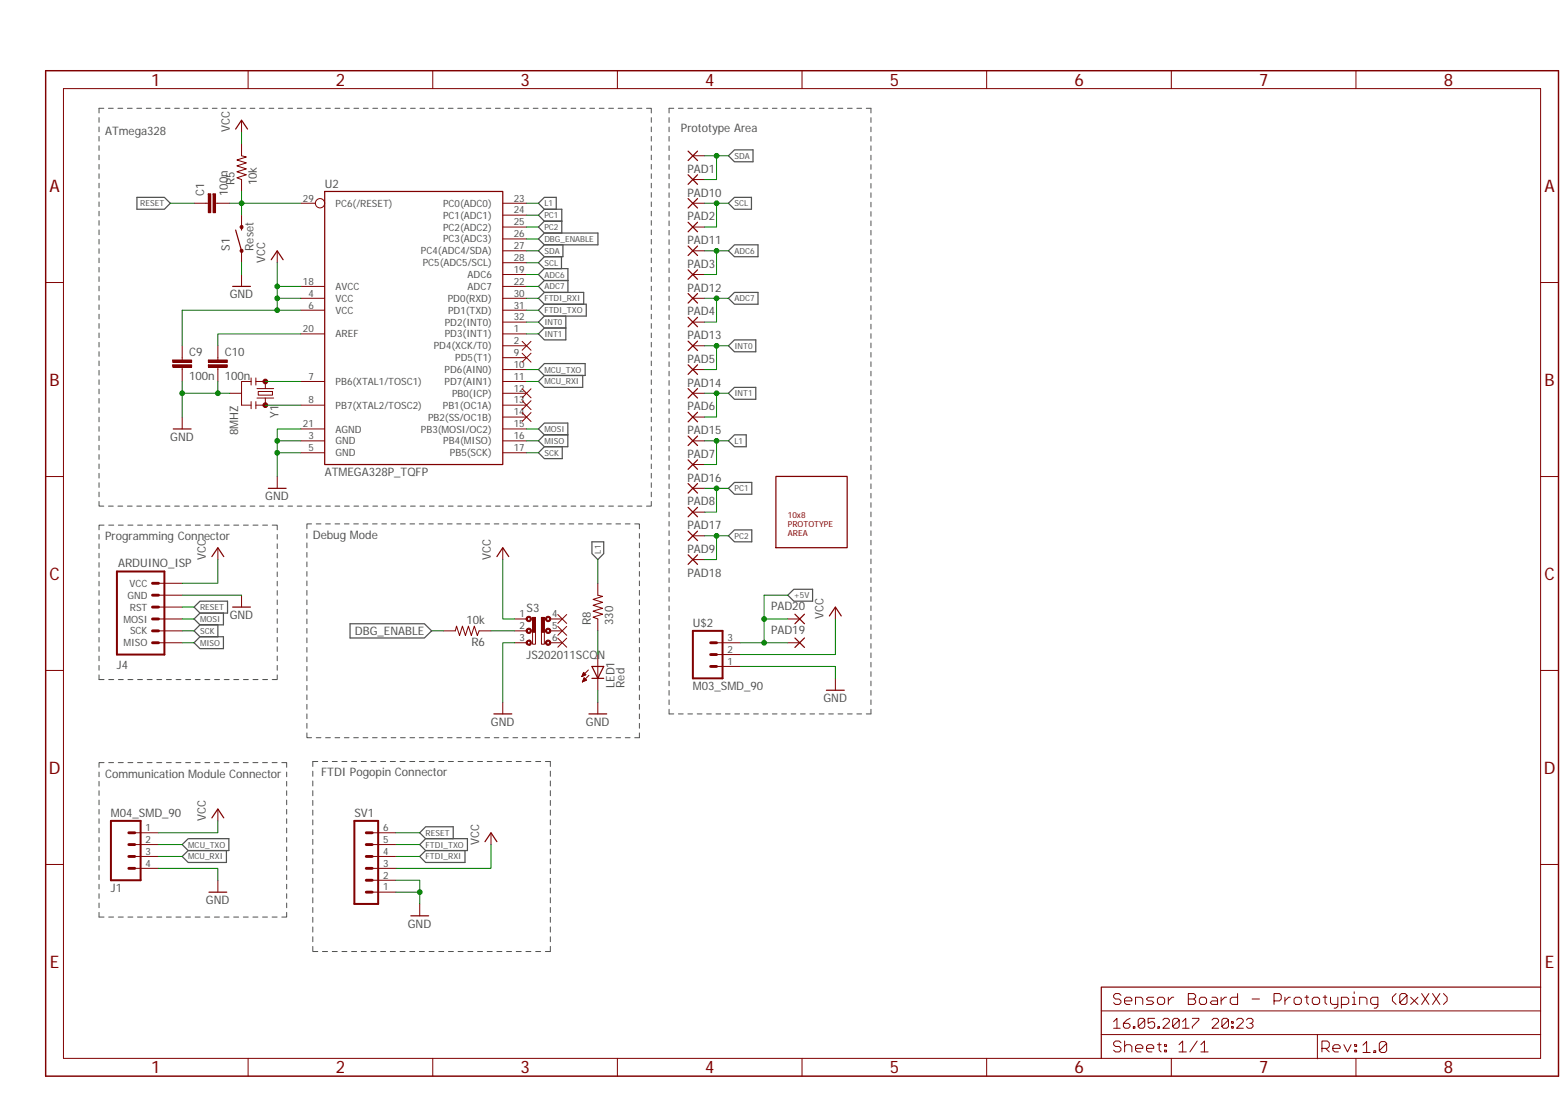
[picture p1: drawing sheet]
<svg xmlns="http://www.w3.org/2000/svg" width="297mm" height="210mm" viewBox="0 0 297 210" stroke-linecap="round" stroke-linejoin="round" font-family="sans-serif">
<path d="M8.4 13.2l288.6 192M297 13.2l-288.6 192" fill="none" stroke="#fff" stroke-width=".19"/>
<g fill="none" stroke="#505050" stroke-width=".19">
<path d="M18.9 22.4v.9M18.9 24.2v.9M18.9 26v.9M18.9 27.7v.9M18.9 29.5v.9M18.9 31.3v.9M18.9 33.1v.9M18.9 34.9v.9M18.9 36.7v.8M18.9 38.4v.9M19.8 20.6h-.9v.9M20.7 20.6h.9"/>
<path d="M22.5 20.6h.9M24.3 20.6h.9M26.1 20.6h.9M27.9 20.6h.9M29.7 20.6h.9M31.5 20.6h.9M33.2 20.6h1M35 20.6h.9M36.8 20.6h.9M38.6 20.6h.9M40.4 20.6h.9M42.2 20.6h.9"/>
<path d="M44 20.6h.9M45.8 20.6h.9M47.6 20.6h.9M49.4 20.6h.9M51.2 20.6h.9M53 20.6h.9M54.8 20.6h.9M56.6 20.6h.9M58.4 20.6h.9M60.2 20.6h.9M62 20.6h.9M63.8 20.6h.9"/>
<path d="M65.6 20.6h.9M67.4 20.6h.9M69.2 20.6h.9M71 20.6h.9M72.8 20.6h.9M74.6 20.6h.9M76.4 20.6h.9M78.2 20.6h.9M80 20.6h.9M81.8 20.6h.9M83.6 20.6h.9M85.4 20.6h.9"/>
<path d="M87.2 20.6h.9M89 20.6h.9M90.8 20.6h.8M92.6 20.6h.8M94.3 20.6h.9M96.1 20.6h.9M97.9 20.6h.9M99.7 20.6h.9M101.5 20.6h.9M103.3 20.6h.9M105.1 20.6h.9M106.9 20.6h.9"/>
<path d="M108.7 20.6h.9M110.5 20.6h.9M112.3 20.6h.9M114.1 20.6h.9M115.9 20.6h.9M117.7 20.6h.9M119.5 20.6h.9M121.3 20.6h.9M123.1 20.6h.9v.9M124 22.4v.9M124 24.2v.9M124 26v.9"/>
<path d="M124 27.7v.9M124 29.5v.9M124 31.3v.9M124 33.1v.9M124 34.9v.9M124 36.7v.8M124 38.4v.9M127.4 22.4v.9M127.4 24.2v.9M127.4 26v.9M127.4 27.8v.9M127.4 29.5v1"/>
<path d="M127.4 31.3v.9M127.4 33.1v.9M127.4 34.9v.9M127.4 36.7v.9M127.4 38.5v.9M128.3 20.6h-.9v.9M129.2 20.6h.9M131 20.6h.9M132.8 20.6h.9M134.6 20.6h.8M136.3 20.6h.9M138.1 20.6h.9"/>
<path d="M139.9 20.6h.9M141.7 20.6h.9M143.5 20.6h.9M145.3 20.6h.9M147.1 20.6h.9M148.8 20.6h1M150.6 20.6h.9M152.4 20.6h.9M154.2 20.6h.9M156 20.6h.9M157.8 20.6h.9M159.6 20.6h.9"/>
<path d="M161.4 20.6h.9M163.1 20.6h1M164.9 20.6h.9v.9M165.8 22.4v.9M165.8 24.2v.9M165.8 26v.9M165.8 27.8v.9M165.8 29.5v1M165.8 31.3v.9M165.8 33.1v.9M165.8 34.9v.9M165.8 36.7v.9"/>
<path d="M165.8 38.5v.9M18.9 40.2v.9M18.9 42v.9M18.9 43.8v.9M18.9 45.6v.9M18.9 47.3v.9M18.9 49.1v.9M18.9 50.9v.9M18.9 52.7v.9M18.9 54.5v.9M18.9 56.3v.8M18.9 58v.9"/>
<path d="M18.9 59.8v.9M124 40.2v.9M124 42v.9M124 43.8v.9M124 45.6v.9M124 47.3v.9M124 49.1v.9M124 50.9v.9M124 52.7v.9M124 54.5v.9M124 56.3v.8M124 58v.9"/>
<path d="M124 59.8v.9M127.4 40.3v.9M127.4 42.1v.9M127.4 43.9v.8M127.4 45.6v.9M127.4 47.4v.9M127.4 49.2v.9M127.4 51v.9M127.4 52.8v.9M127.4 54.6v.9M127.4 56.4v.9M127.4 58.2v.9"/>
<path d="M127.4 59.9v.9M165.8 40.3v.9M165.8 42.1v.9M165.8 43.9v.8M165.8 45.6v.9M165.8 47.4v.9M165.8 49.2v.9M165.8 51v.9M165.8 52.8v.9M165.8 54.6v.9M165.8 56.4v.9M165.8 58.2v.9"/>
<path d="M165.8 59.9v.9M18.9 61.6v.9M18.9 63.4v.9M18.9 65.2v.9M18.9 67v.8M18.9 68.7v.9M18.9 70.5v.9M18.9 72.3v.9M18.9 74.1v.9M18.9 75.9v.9M18.9 77.6v.9M18.9 79.4v.9"/>
<path d="M124 61.6v.9M124 63.4v.9M124 65.2v.9M124 67v.8M124 68.7v.9M124 70.5v.9M124 72.3v.9M124 74.1v.9M124 75.9v.9M124 77.6v.9M124 79.4v.9M127.4 61.7v.9"/>
<path d="M127.4 63.5v.9M127.4 65.3v.9M127.4 67.1v.9M127.4 68.9v.9M127.4 70.7v.9M127.4 72.5v.9M127.4 74.3v.8M127.4 76v.9M127.4 77.8v.9M127.4 79.6v.9M165.8 61.7v.9M165.8 63.5v.9"/>
<path d="M165.8 65.3v.9M165.8 67.1v.9M165.8 68.9v.9M165.8 70.7v.9M165.8 72.5v.9M165.8 74.3v.8M165.8 76v.9M165.8 77.8v.9M165.8 79.6v.9M18.9 95.5v.9h.9M18.9 81.2v.9M18.9 83v.9"/>
<path d="M18.9 84.8v.9M18.9 86.6v.8M18.9 88.3v.9M18.9 90.1v.9M18.9 91.9v.9M18.9 93.7v.9M19.8 100h-.9v.9M20.7 96.4h.9M20.7 100h1M22.5 96.4h.9M22.5 100h1M24.3 96.4h.9"/>
<path d="M24.4 100h.9M26.1 96.4h.9M26.2 100h.9M27.9 96.4h.9M28 100h1M29.7 96.4h.9M29.9 100h.9M31.5 96.4h.9M31.7 100h.9M33.2 96.4h1M33.5 100h1M35 96.4h.9"/>
<path d="M35.3 100h1M36.8 96.4h.9M37.2 100h.9M38.6 96.4h.9M39 100h1M40.4 96.4h.9M40.8 100h1M42.2 96.4h.9M42.7 100h.9M44 96.4h.9M44.5 100h1M45.8 96.4h.9"/>
<path d="M46.4 100h.9M47.6 96.4h.9M48.2 100h.9M49.4 96.4h.9M50 100h.9M51.2 96.4h.9M51.8 100h1v.9M53 96.4h.9M54.8 96.4h.9M56.6 96.4h.9M58.4 96.4h.9M59.3 99.7h-.9v1"/>
<path d="M60.2 96.4h.9M60.2 99.7h.9M62 99.7h.9M62 96.4h.9M63.8 99.7h.9M63.8 96.4h.9M65.6 99.7h.9M65.6 96.4h.9M67.3 99.7h.9M67.4 96.4h.9M69.1 99.7h.9M69.2 96.4h.9"/>
<path d="M70.9 99.7h.9M71 96.4h.9M72.7 99.7h.9M72.8 96.4h.9M74.5 99.7h.9M74.6 96.4h.9M76.3 99.7h.9M76.4 96.4h.9M78.1 99.7h.8M78.2 96.4h.9M79.8 99.7h.9M80 96.4h.9"/>
<path d="M81.6 99.7h.9M81.8 96.4h.9M83.4 99.7h.9M83.6 96.4h.9M85.2 99.7h.9M85.4 96.4h.9M87 99.7h.9M87.2 96.4h.9M88.7 99.7h.9M89 96.4h.9M90.5 99.7h.9M90.8 96.4h.8"/>
<path d="M92.3 99.7h.9M92.6 96.4h.8M94.1 99.7h.9M94.3 96.4h.9M95.9 99.7h.9M96.1 96.4h.9M97.7 99.7h.9M97.9 96.4h.9M99.5 99.7h.8M99.7 96.4h.9M101.2 99.7h.9M101.5 96.4h.9"/>
<path d="M103 99.7h.9M103.3 96.4h.9M104.8 99.7h.9M105.1 96.4h.9M106.6 99.7h.9M106.9 96.4h.9M108.4 99.7h.9M108.7 96.4h.9M110.1 99.7h.9M110.5 96.4h.9M111.9 99.7h.9M112.3 96.4h.9"/>
<path d="M113.7 99.7h.9M114.1 96.4h.9M115.5 99.7h.9M115.9 96.4h.9M117.3 99.7h.9M117.7 96.4h.9M119.1 99.7h.9M119.5 96.4h.9M120.9 99.7h.8v1M121.3 96.4h.9M124 81.2v.9M124 83v.9"/>
<path d="M124 84.8v.9M124 86.6v.8M124 88.3v.9M124 90.1v.9M124 91.9v.9M124 93.7v.9M124 95.5v.9h-.9M127.4 81.4v.9M127.4 83.2v.9M127.4 85v.9M127.4 86.8v.9M127.4 88.5v1"/>
<path d="M127.4 90.3v.9M127.4 92.1v.9M127.4 93.9v.9M127.4 95.7v.9M127.4 97.5v.9M127.4 99.3v.9M165.8 81.4v.9M165.8 83.2v.9M165.8 85v.9M165.8 86.8v.9M165.8 88.5v1M165.8 90.3v.9"/>
<path d="M165.8 92.1v.9M165.8 93.9v.9M165.8 95.7v.9M165.8 97.5v.9M165.8 99.3v.9M18.9 101.7v.9M18.9 103.5v.9M18.9 105.3v.9M18.9 107.1v.9M18.9 108.9v.9M18.9 110.7v.8M18.9 112.4v.9"/>
<path d="M18.9 114.2v.9M18.9 116v.9M18.9 117.8v.9M18.9 119.6v.9M52.8 101.7v.9M52.8 103.5v.9M52.8 105.3v.9M52.8 107.1v.9M52.8 108.9v.9M52.8 110.7v.8M52.8 112.4v.9M52.8 114.2v.9"/>
<path d="M52.8 116v.9M52.8 117.8v.9M52.8 119.6v.9M58.4 101.6v.9M58.4 103.4v.9M58.4 105.2v.9M58.4 107v.9M58.4 108.8v.9M58.4 110.6v.9M58.4 112.4v.9M58.4 114.2v.9M58.4 116v.9"/>
<path d="M58.4 117.8v.9M58.4 119.6v.9M121.7 101.6v.9M121.7 103.4v.9M121.7 105.2v.9M121.7 107v.9M121.7 108.8v.9M121.7 110.6v.9M121.7 112.4v.9M121.7 114.2v.9M121.7 116v.9M121.7 117.8v.9"/>
<path d="M121.7 119.6v.9M127.4 101v1M127.4 102.8v.9M127.4 104.6v.9M127.4 106.4v.9M127.4 108.2v.9M127.4 110v.9M127.4 111.8v.9M127.4 113.6v.9M127.4 115.4v.8M127.4 117.1v.9M127.4 118.9v.9"/>
<path d="M165.8 101v1M165.8 102.8v.9M165.8 104.6v.9M165.8 106.4v.9M165.8 108.2v.9M165.8 110v.9M165.8 111.8v.9M165.8 113.6v.9M165.8 115.4v.8M165.8 117.1v.9M165.8 118.9v.9M18.9 121.3v.9"/>
<path d="M18.9 123.1v.9M18.9 124.9v.9M18.9 126.7v.9M18.9 128.5v.9h.9M20.7 129.4h1M22.5 129.4h1M24.4 129.4h.9M26.2 129.4h.9M28 129.4h1M29.9 129.4h.9M31.7 129.4h.9M33.5 129.4h1"/>
<path d="M35.3 129.4h1M37.2 129.4h.9M39 129.4h1M40.8 129.4h1M42.7 129.4h.9M44.5 129.4h1M46.4 129.4h.9M48.2 129.4h.9M50 129.4h.9M52.8 128.5v.9h-1M52.8 121.3v.9M52.8 123.1v.9"/>
<path d="M52.8 124.9v.9M52.8 126.7v.9M58.4 121.4v1M58.4 123.3v.9M58.4 125.1v.9M58.4 126.9v.9M58.4 128.7v.9M58.4 130.5v.9M58.4 132.3v.9M58.4 134.1v.9M58.4 135.9v.9M58.4 137.7v.9"/>
<path d="M58.4 139.5v.9h.9M121.7 139.5v.9h-.8M121.7 121.4v1M121.7 123.3v.9M121.7 125.1v.9M121.7 126.9v.9M121.7 128.7v.9M121.7 130.5v.9M121.7 132.3v.9M121.7 134.1v.9M121.7 135.9v.9M121.7 137.7v.9"/>
<path d="M127.4 120.7v.9M127.4 122.5v.9M127.4 124.3v.9M127.4 126.1v.9M127.4 127.9v.9M127.4 129.7v.9M127.4 131.4v1M127.4 133.2v.9M127.4 135v.9h.9M129.2 135.9h.9M131 135.9h.9M132.8 135.9h.9"/>
<path d="M134.6 135.9h.8M136.3 135.9h.9M138.1 135.9h.9M139.9 135.9h.9M141.7 135.9h.9M143.5 135.9h.9M145.3 135.9h.9M147.1 135.9h.9M148.8 135.9h1M150.6 135.9h.9M152.4 135.9h.9M154.2 135.9h.9"/>
<path d="M156 135.9h.9M157.8 135.9h.9M159.6 135.9h.9M161.4 135.9h.9M163.1 135.9h1M165.8 120.7v.9M165.8 122.5v.9M165.8 124.3v.9M165.8 126.1v.9M165.8 127.9v.9M165.8 129.7v.9M165.8 131.4v1"/>
<path d="M165.8 133.2v.9M165.8 135v.9h-.9M18.9 147v.9M18.9 148.8v.8M18.9 150.5v.9M18.9 152.3v.9M18.9 154.1v.9M18.9 155.9v.9M18.9 157.6v1M18.9 159.4v.9M19.8 145.2h-.9v.9M20.7 145.2h.9"/>
<path d="M22.5 145.2h1M24.4 145.2h.9M26.2 145.2h.9M28 145.2h1M29.8 145.2h1M31.7 145.2h.9M33.5 145.2h1M35.3 145.2h1M37.2 145.2h.9M39 145.2h.9M40.8 145.2h1M42.7 145.2h.9"/>
<path d="M44.5 145.2h.9M46.3 145.2h1M48.2 145.2h.9M50 145.2h.9M51.8 145.2h1M53.7 145.2h.9v.9M54.6 147v.9M54.6 148.8v.8M54.6 150.5v.9M54.6 152.3v.9M54.6 154.1v.9M54.6 155.9v.9"/>
<path d="M54.6 157.6v1M54.6 159.4v.9M59.6 146.8v1M59.6 148.7v.9M59.6 150.5v1M59.6 152.4v.9M59.6 154.2v1M59.6 156.1v.9M59.6 157.9v1M59.6 159.8v1M60.2 140.4h.9M60.5 145h-.9v.9"/>
<path d="M61.4 145h1M62 140.4h.9M63.3 145h.9M63.8 140.4h.9M65.1 145h1M65.6 140.4h.9M66.9 145h1M67.3 140.4h.9M68.8 145h.9M69.1 140.4h.9M70.6 145h1M70.9 140.4h.9"/>
<path d="M72.5 145h.9M72.7 140.4h.9M74.3 145h1M74.5 140.4h.9M76.2 145h.9M76.3 140.4h.9M78 145h1M78.1 140.4h.8M79.8 140.4h.9M79.9 145h.9M81.6 140.4h.9M81.7 145h1"/>
<path d="M83.4 140.4h.9M83.5 145h1M85.2 140.4h.9M85.4 145h.9M87 140.4h.9M87.2 145h1M88.7 140.4h.9M89.1 145h.9M90.5 140.4h.9M90.9 145h1M92.3 140.4h.9M92.8 145h.9"/>
<path d="M94.1 140.4h.9M94.6 145h1M95.9 140.4h.9M96.5 145h.9M97.7 140.4h.9M98.3 145h.9M99.5 140.4h.8M100.1 145h1M101.2 140.4h.9M102 145h1M103 140.4h.9M103.8 145h1v.9"/>
<path d="M104.8 140.4h.9M104.8 146.8v1M104.8 148.7v.9M104.8 150.5v1M104.8 152.4v.9M104.8 154.2v1M104.8 156.1v.9M104.8 157.9v1M104.8 159.8v1M106.6 140.4h.9M108.4 140.4h.9M110.1 140.4h.9"/>
<path d="M111.9 140.4h.9M113.7 140.4h.9M115.5 140.4h.9M117.3 140.4h.9M119.1 140.4h.9M18.9 161.2v.9M18.9 163v.9M18.9 164.8v.9M18.9 166.6v.8M18.9 168.3v.9M18.9 170.1v.9M18.9 171.9v.9"/>
<path d="M18.9 173.7v.9h.9M20.7 174.6h.9M22.5 174.6h1M24.4 174.6h.9M26.2 174.6h.9M28 174.6h1M29.8 174.6h1M31.7 174.6h.9M33.5 174.6h1M35.3 174.6h1M37.2 174.6h.9M39 174.6h.9"/>
<path d="M40.8 174.6h1M42.7 174.6h.9M44.5 174.6h.9M46.3 174.6h1M48.2 174.6h.9M50 174.6h.9M51.8 174.6h1M54.6 173.7v.9h-.9M54.6 161.2v.9M54.6 163v.9M54.6 164.8v.9M54.6 166.6v.8"/>
<path d="M54.6 168.3v.9M54.6 170.1v.9M54.6 171.9v.9M59.6 161.6v1M59.6 163.5v1M59.6 165.4v.9M59.6 167.2v1M59.6 169.1v.9M59.6 170.9v1M59.6 172.8v.9M59.6 174.6v1M59.6 176.5v.9"/>
<path d="M59.6 178.3v1M104.8 161.6v1M104.8 163.5v1M104.8 165.4v.9M104.8 167.2v1M104.8 169.1v.9M104.8 170.9v1M104.8 172.8v.9M104.8 174.6v1M104.8 176.5v.9M104.8 178.3v1M59.6 180.2v.9h.9"/>
<path d="M61.4 181.1h1M63.3 181.1h.9M65.1 181.1h1M66.9 181.1h1M68.8 181.1h.9M70.6 181.1h1M72.5 181.1h.9M74.3 181.1h1M76.2 181.1h.9M78 181.1h1M79.9 181.1h.9M81.7 181.1h1"/>
<path d="M83.5 181.1h1M85.4 181.1h.9M87.2 181.1h1M89.1 181.1h.9M90.9 181.1h1M92.8 181.1h.9M94.6 181.1h1M96.5 181.1h.9M98.3 181.1h.9M100.1 181.1h1M102 181.1h1M104.8 180.2v.9h-1"/>
</g>
<g fill="none" stroke="#505050" stroke-width=".23">
<path d="M26.1 37.6h5.2l1.1 1.1-1.1 1.1h-5.2zM102.5 38.7l1.1-1.1h2.3v2.2h-2.3zM138.7 38.7l1.1-1.1h3.3v2.2h-3.3zM138.7 29.7l1.1-1.2h3.6v2.3h-3.6zM102.5 45.5l1.1-1.1h10.3v2.2h-10.3zM102.5 56.8l1.1-1.1h7.5v2.2h-7.5zM102.5 52.3l1.1-1.2h4.5v4.6h-4.5l-1.1-1.2 1.1-1.1h4.5h-4.5zM102.5 41l1.1-1.2h3.4v4.6h-3.4l-1.1-1.2 1.1-1.1h3.4h-3.4zM103.6 48.9h3.3v2.2h-3.3l-1.1-1.1zM103.6 46.6h3.6v2.3h-3.6l-1.1-1.1zM103.6 57.9h8v2.3h-8l-1.1-1.1zM138.7 56.8l1.1-1.1h4.5v2.2h-4.5z"/>
<path d="M139.8 46.6h4.5v2.3h-4.5l-1.1-1.1zM103.6 69.2h7.8v2.3h-7.8l-1.1-1.1zM103.6 71.5h7.4v2.2h-7.4l-1.1-1.1zM103.6 60.2h4.1v4.5h-4.1l-1.1-1.1 1.1-1.2h4.1h-4.1l-1.1-1.1zM138.7 65.8l1.1-1.1h4.1v2.3h-4.1zM138.7 74.9l1.1-1.2h4.1v2.3h-4.1zM102.5 81.7l1.1-1.2h4.5v4.5h-4.5l-1.1-1.1 1.1-1.1h4.5h-4.5zM103.6 85h3.5v2.3h-3.5l-1.1-1.1zM138.7 93l1.1-1.2h3.3v2.3h-3.3zM139.8 82.8h2.3v2.2h-2.3l-1.1-1.1zM37 115.6l1.1-1.2h5.2v2.3h-5.2zM38.1 119h3.4v2.2h-3.4l-1.1-1.1z"/>
<path d="M38.1 116.7h4.4v2.3h-4.4l-1.1-1.2zM66.7 118.7h14.1l1.4 1.4-1.4 1.4h-14.1zM112.7 103.1h2.3v2.3l-1.2 1.1-1.1-1.1zM138.7 102l1.1-1.1h3.3v2.2h-3.3zM150 113.3l1.1-1.1h3.6v2.2h-3.6zM38.1 121.2h4.4v2.3h-4.4l-1.1-1.1zM81 157.4h5.3v2.3h-5.3l-1.1-1.2zM34.7 160.8l1.1-1.1h7.8v2.2h-7.8zM34.7 163l1.1-1.1h7.3v2.3h-7.3zM79.9 160.8l1.1-1.1h8v2.2h-8zM79.9 163l1.1-1.1h7.5v2.3h-7.5z"/>
</g>
<g fill="none" stroke="#800000" stroke-width=".19">
<path d="M46 27.4v2.3l.9 .2-1.8 .6 1.8 .5-1.8 .6 1.8 .6-1.8 .5 1.8 .6-1.8 .5 .9 .4v2.2M46 52.3v2.2M34.7 79.4v2.3M52.8 90.7v2.3M213.4 189.5l-.3-.4h-.7l-.4 .4v.3l.4 .4h.7l.3 .3v.4l-.3 .3h-.7l-.4-.3M214.1 190.5h1.4v-.3l-.3-.4h-.7l-.4 .4v.7l.4 .3h.7M216.2 191.2v-1.4h1.1l.3 .4v1M219.7 189.8h-1.1l-.3 .4 .3 .3h.7l.4 .4-.4 .3h-1M220.7 189.8h.7l.4 .4v.7l-.4 .3h-.7l-.3-.3v-.7zM222.5 189.8v1.4M223.5 189.8h-.3l-.7 .7M226.3 189.1h1l.4 .4v.3l-.4 .4 .4 .3v.4l-.4 .3h-1z"/>
<path d="M226.3 190.2h1M228.7 189.8h.7l.3 .4v.7l-.3 .3h-.7l-.3-.3v-.7zM230.8 189.8h.7l.3 .4v1h-1l-.4-.3 .4-.4h1M232.5 189.8v1.4M233.5 189.8h-.3l-.7 .7M235.6 189.1v2.1h-1l-.4-.3v-.7l.4-.4h1M238.4 190.2h1.4M242.6 190.5h1l.4-.3v-.7l-.4-.4h-1v2.1M244.7 189.8v1.4M245.7 189.8h-.3l-.7 .7M246.7 189.8h.7l.4 .4v.7l-.4 .3h-.7l-.3-.3v-.7zM248.5 189.8h.7"/>
<path d="M248.8 189.5v1.4l.4 .3M250.2 189.8h.7l.4 .4v.7l-.4 .3h-.7l-.3-.3v-.7zM251.9 189.8h.7M252.3 189.5v1.4l.3 .3M253.3 189.8v1.1l.4 .3h1M254.7 189.8v1.8l-.3 .3h-.4M255.4 191.2h1.1l.3-.3v-.7l-.3-.4h-1.1v2.1M257.5 189.8h.3v1.4M257.5 191.2h.7M257.8 188.8v.3M258.9 191.2v-1.4h1l.4 .4v1M259.5 199l.7-.7v2.1"/>
<path d="M262.4 191.2h-1.1l-.3-.3v-.7l.3-.4h1.1v1.8l-.4 .3h-.3M264 198.6l-1.4 1.4 .4 .4h.7l.3-.4v-1.4l-.3-.3h-.7l-.4 .3v1.4M265.8 189.1l-.7 .7v.7l.7 .7M267.9 189.5l-1.4 1.4 .4 .3h.7l.3-.3v-1.4l-.3-.4h-.7l-.4 .4v1.4M268.6 189.8l1.4 1.4M270 189.8l-1.4 1.4M270.7 189.1l1.4 2.1M272.1 189.1l-1.4 2.1M272.8 189.1l1.4 2.1M274.2 189.1l-1.4 2.1M274.8 189.1l.7 .7v.7l-.7 .7M259.5 200.4h1.4"/>
<path d="M261.6 200h.4v.4h-.4z"/>
</g>
<path d="M44.3 54.5h3.4M33 81.7h3.4M51.1 93h3.4" fill="none" stroke="#800000" stroke-width=".23"/>
<path d="M39.7 69.4h3.6v.5h-3.6z" fill="#800000"/>
<path d="M39.7 69.4h3.6v.5h-3.6zM39.7 69.4h.1" fill="none" stroke="#800000" stroke-width=".19"/>
<path d="M39.7 68.5h3.6v.5h-3.6z" fill="#800000"/>
<g fill="none" stroke="#800000" stroke-width=".19">
<path d="M39.7 68.5h3.6v.5h-3.6zM39.7 68.5h.1M41.5 65.8v2.7M41.5 69.9v2.7M46 113.3v2.3M113.8 111v2.3l.9 .2-1.8 .6 1.8 .6-1.8 .5 1.8 .6-1.8 .6 1.8 .5-1.8 .6 .9 .3v2.3M110.8 128.8h.1M110.8 128.7h.3M110.9 128.5h.5M110.9 129.8h.1M110.9 128.4h.6M111 129.7h.2"/>
<path d="M111 128.3h.4M111 129.6h.4M111 128.2h.3M111 129.5h.7M111.1 128.1h.1M111.1 129.4h.5M111.1 129.3h.4M111.1 128h.1M111.1 128l.5 .5-.8 .3zM111.2 129.2h.2M111.2 129.1h.1M111.2 129l.5 .5-.8 .3z"/>
<path d="M112 127.6l-1.2 1.2M112.1 128.6l-1.2 1.2M113.8 124.6v6.8M113.8 133.7v2.2"/>
</g>
<path d="M44.3 115.6h3.4M112.1 135.9h3.4M112.7 126.9h2.3l-1.2 2.2zM112.7 129.1h2.3" fill="none" stroke="#800000" stroke-width=".23"/>
<path d="M32.9 69.4h3.6v.5h-3.6z" fill="#800000"/>
<path d="M32.9 69.4h3.6v.5h-3.6zM32.9 69.4h.1" fill="none" stroke="#800000" stroke-width=".19"/>
<path d="M32.9 68.5h3.6v.5h-3.6z" fill="#800000"/>
<g fill="none" stroke="#800000" stroke-width=".19">
<path d="M12.1 16.9h281.2v184.6h-281.2zM47.2 13.5v3.4M82.4 13.5v3.4M117.6 13.5v3.4M152.7 13.5v3.4M187.9 13.5v3.4M223 13.5v3.4M258.2 13.5v3.4M57.3 38.7h2.8M95.7 38.7h4.6M8.7 53.8h3.4M57.3 56.8h4.5"/>
<path d="M57.3 59.1h4.5M57.3 54.5h4.5M95.7 56.8h4.6M95.7 59.1h4.6M95.7 54.5h4.6M95.7 52.3h4.6M95.7 50h4.6M95.7 47.8h4.6M95.7 45.5h4.6M95.7 43.2h4.6M95.7 41h4.6M293.3 53.8h3.5"/>
<path d="M32.9 68.5h3.6v.5h-3.6zM32.9 68.5h.1M34.7 65.8v2.7M34.7 69.9v2.7M57.3 77.1h4.5M57.3 72.6h4.5M57.3 63.6h4.5M95.7 77.1h4.6M95.7 72.6h4.6M95.7 63.6h4.6M95.7 79.4h4.6M95.7 74.9h4.6"/>
<path d="M95.7 70.4h4.6M95.7 68.1h4.6M95.7 65.8h4.6M95.7 61.3h4.6M8.7 90.7h3.4M57.3 86.2h4.5M57.3 83.9h4.5M57.3 81.7h4.5M95.7 86.2h4.6M95.7 83.9h4.6M95.7 81.7h4.6M293.3 90.7h3.5"/>
<path d="M30.2 117.8h4.5M30.2 115.6h4.5M30.2 113.3h4.5M30.2 111h4.5M8.7 127.6h3.4M30.2 120.1h4.5M30.2 122.4h4.5M84.4 120.1h2.3l.2-.9 .6 1.8 .6-1.8 .5 1.8 .6-1.8 .5 1.8 .6-1.8 .6 1.8 .3-.9h2.3M95.7 133.7v2.2M293.3 127.6h3.5M8.7 164.6h3.4M293.3 164.6h3.5"/>
<path d="M209.7 192.4h83.7M209.7 197h41.1M212 194.5l.7-.6v1.8M212 195.7h1.3M213.4 198.5l-.3-.3h-.7l-.4 .3v.4l.4 .3h.7l.3 .4v.3l-.3 .4h-.7l-.4-.4M214.1 199.2l.4-.3h.7l.3 .3v1.1M214.1 198.2v2.1M215.2 193.9l-.7 .3-.6 .6v.6l.3 .3h.7l.3-.3v-.3l-.3-.3h-1M215.8 195.4h.3v.3h-.3zM216.2 199.6h1.4v-.4l-.3-.3h-.7l-.4 .3v.7l.4 .4h.7M218 194.2l-1.3 1.2 .3 .3h.7l.3-.3v-1.2l-.3-.3h-.7l-.3 .3v1.2M218.3 199.6h1.4v-.4l-.4-.3h-.7l-.3 .3v.7l.3 .4h.7"/>
<path d="M219.9 193.9h-1.3v.9l.6-.3h.3l.4 .3v.6l-.4 .3h-.6l-.3-.3M220.4 198.9h.7M220.5 195.4h.3v.3h-.3zM220.7 198.5v1.4l.4 .4M221.4 194.2l.3-.3h.7l.3 .3v.3l-1.3 1.2h1.3M221.8 198.9h.3v.3h-.3zM221.8 199.9h.3v.4h-.3zM224.5 198.9l.7-.7v2.1M224.5 194.2l-1.2 1.2 .3 .3h.6l.3-.3v-1.2l-.3-.3h-.6l-.3 .3v1.2M225.2 194.5l.6-.6v1.8M225.2 195.7h1.2M227 193.9h1.3v.3l-1.3 1.2v.3"/>
<path d="M228 198.2l-1.4 2.1M228.7 198.9l.6-.7v2.1M230.8 194.2l.3-.3h.6l.3 .3v.3l-1.2 1.2h1.2M233.9 194.2l-1.2 1.2 .3 .3h.6l.3-.3v-1.2l-.3-.3h-.6l-.3 .3v1.2M234.5 194.5h.3v.3h-.3zM234.5 195.4h.3v.3h-.3zM235.5 194.2l.3-.3h.6l.3 .3v.3l-1.2 1.2h1.2M237.3 194.2l.4-.3h.6l.3 .3v.3l-.3 .3h-.3M238.3 194.8l.3 .3v.3l-.3 .3h-.6l-.4-.3M251.7 199.6h1l.4-.4v-.7l-.4-.3h-1v2.1M252.4 199.6l.7 .7M253.8 199.6h1.4v-.4l-.4-.3h-.7l-.3 .3v.7l.3 .4h.7"/>
<path d="M255.9 198.9l.7 1.4 .7-1.4M258 198.9h.3v.3h-.3zM258 199.9h.3v.4h-.3zM293.4 197h-42.6v4.6M47.2 201.5v3.4M82.4 201.5v3.4M117.6 201.5v3.4M152.7 201.5v3.4M187.9 201.5v3.4M223 201.5v3.4M224.5 200.3h1.4M228.7 200.3h1.3"/>
<path d="M258.2 201.5v3.4"/>
<circle cx="60.9" cy="38.7" r=".89"/>
</g>
<path d="M61.8 36.4h33.9v52h-33.9zM44.9 43.8l1.1 4M46 43.2v.6M94 135.9h3.4M293.4 187.9h-83.7v13.6" fill="none" stroke="#800000" stroke-width=".23"/>
<path d="M8.7 13.5h288.1v191.4h-288.1z" fill="none" stroke="#800000" stroke-width=".28"/>
<path d="M22.3 108.8h9v15.8h-9z" fill="none" stroke="#800000" stroke-width=".38"/>
<path d="M29 117.8h1.2M29 113.3h1.2M29 115.6h1.2M29 111h1.2M29 120.1h1.2M29 122.4h1.2" fill="none" stroke="#800000" stroke-width=".55"/>
<path d="M45.8 47.5h.3l.2 .1-.2 .4h-.3l-.1-.2z" fill-rule="evenodd" fill="#800000"/>
<path d="M45.8 47.5h.3l.2 .1-.2 .4h-.3l-.1-.2z" fill="none" stroke="#800000" stroke-width=".19"/>
<path d="M45.8 43l.3-.1 .2 .2-.2 .4-.3-.1-.1-.2z" fill-rule="evenodd" fill="#800000"/>
<g fill="none" stroke="#800000" stroke-width=".19">
<path d="M45.8 43l.3-.1 .2 .2-.2 .4-.3-.1-.1-.2zM46 41v2.2M46 47.8v2.2M43.7 74.9h2.3M47.8 76.5v1.3M47.8 71.9v1.4M47.8 72.6h-1.8v4.5h1.8M48.7 76.5v1.3M48.7 71.9v1.4M48.7 72.6h1.8v1.4M48.9 75.8h3.2M48.9 74h3.2"/>
<path d="M49.2 74.5h2.7v.7h-2.7zM50.5 75.8v1.3h-1.8"/>
</g>
<circle cx="50.5" cy="72.6" r=".45" fill="#800000"/>
<circle cx="50.5" cy="72.6" r=".45" fill="none" stroke="#800000" stroke-width=".19"/>
<circle cx="50.5" cy="77.1" r=".45" fill="#800000"/>
<g fill="none" stroke="#800000" stroke-width=".19">
<path d="M46 22.9v2.2M52.8 47.8v2.2M41.5 104.3v2.2M95.7 104.3v2.2M41.5 154v2.3M41.5 167.6v2.2"/>
<circle cx="50.5" cy="77.1" r=".45"/>
</g>
<path d="M44.9 24.6l1.1-1.7 1.1 1.7M51.6 49.4l1.2-1.6 1.1 1.6M40.3 106l1.2-1.7 1.1 1.7M94.6 106l1.1-1.7 1.2 1.7M40.3 155.7l1.2-1.7 1.1 1.7M39.8 169.8h3.4" fill="none" stroke="#800000" stroke-width=".23"/>
<path d="M100.4 117.4a.51 .51 0 0 1 .7 .2 .51 .51 0 0 1-.3 .7 .51 .51 0 0 1-.6-.5h.2a.28 .28 0 0 1 .4-.2 .28 .28 0 0 1 .1 .5 .28 .28 0 0 1-.5-.1v-.2h-.2z" fill-rule="evenodd" fill="#800000"/>
<path d="M100.4 117.4a.51 .51 0 0 1 .7 .2 .51 .51 0 0 1-.3 .7 .51 .51 0 0 1-.6-.5h.2a.28 .28 0 0 1 .4-.2 .28 .28 0 0 1 .1 .5 .28 .28 0 0 1-.5-.1v-.2h-.2z" fill="none" stroke="#800000" stroke-width=".19"/>
<path d="M100.4 119.7a.51 .51 0 0 1 .7 .2 .51 .51 0 0 1-.3 .7 .51 .51 0 0 1-.6-.5h.2a.28 .28 0 0 1 .4-.2 .28 .28 0 0 1 .1 .4 .28 .28 0 0 1-.5-.1v-.1h-.2z" fill-rule="evenodd" fill="#800000"/>
<path d="M100.4 119.7a.51 .51 0 0 1 .7 .2 .51 .51 0 0 1-.3 .7 .51 .51 0 0 1-.6-.5h.2a.28 .28 0 0 1 .4-.2 .28 .28 0 0 1 .1 .4 .28 .28 0 0 1-.5-.1v-.1h-.2z" fill="none" stroke="#800000" stroke-width=".19"/>
<path d="M100.2 122.1l.4-.2h.3a.53 .53 0 0 1 .2 .6 .53 .53 0 0 1-.5 .3l-.4-.2v-.2h.2a.28 .28 0 0 1 .4-.3 .28 .28 0 0 1 .1 .5 .28 .28 0 0 1-.5-.1l-.2-.1z" fill-rule="evenodd" fill="#800000"/>
<path d="M100.2 122.1l.4-.2h.3a.53 .53 0 0 1 .2 .6 .53 .53 0 0 1-.5 .3l-.4-.2v-.2h.2a.28 .28 0 0 1 .4-.3 .28 .28 0 0 1 .1 .5 .28 .28 0 0 1-.5-.1l-.2-.1z" fill="none" stroke="#800000" stroke-width=".19"/>
<path d="M101.4 117.5h.6v2.9h-.6z" fill="#800000"/>
<path d="M98 117.8h2.3M101.4 117.5h.6v2.9h-.6zM101.4 117.5h.1M101.4 117.6h.6v5h-.6zM98 120.1h2.3M98 122.4h2.3" fill="none" stroke="#800000" stroke-width=".19"/>
<path d="M104.1 117.4a.51 .51 0 0 1 .7 .2 .51 .51 0 0 1-.3 .7 .51 .51 0 0 1-.6-.5h.2a.29 .29 0 0 1 .3-.3 .29 .29 0 0 1 .2 .5 .29 .29 0 0 1-.5 0l-.2-.2z" fill-rule="evenodd" fill="#800000"/>
<path d="M104.1 117.4a.51 .51 0 0 1 .7 .2 .51 .51 0 0 1-.3 .7 .51 .51 0 0 1-.6-.5h.2a.29 .29 0 0 1 .3-.3 .29 .29 0 0 1 .2 .5 .29 .29 0 0 1-.5 0l-.2-.2z" fill="none" stroke="#800000" stroke-width=".19"/>
<path d="M104.1 119.7a.51 .51 0 0 1 .7 .2 .51 .51 0 0 1-.3 .7 .51 .51 0 0 1-.6-.5h.2a.29 .29 0 0 1 .3-.3 .29 .29 0 0 1 .2 .4 .29 .29 0 0 1-.5 0l-.2-.1z" fill-rule="evenodd" fill="#800000"/>
<path d="M104.1 119.7a.51 .51 0 0 1 .7 .2 .51 .51 0 0 1-.3 .7 .51 .51 0 0 1-.6-.5h.2a.29 .29 0 0 1 .3-.3 .29 .29 0 0 1 .2 .4 .29 .29 0 0 1-.5 0l-.2-.1z" fill="none" stroke="#800000" stroke-width=".19"/>
<path d="M104.1 122a.51 .51 0 0 1 .7 .1 .51 .51 0 0 1-.3 .8 .51 .51 0 0 1-.6-.5h.2a.28 .28 0 0 1 .3-.4 .28 .28 0 0 1 .2 .5 .28 .28 0 0 1-.5 0l-.2-.1z" fill-rule="evenodd" fill="#800000"/>
<path d="M104.1 122a.51 .51 0 0 1 .7 .1 .51 .51 0 0 1-.3 .8 .51 .51 0 0 1-.6-.5h.2a.28 .28 0 0 1 .3-.4 .28 .28 0 0 1 .2 .5 .28 .28 0 0 1-.5 0l-.2-.1z" fill="none" stroke="#800000" stroke-width=".19"/>
<path d="M103.1 117.5h.5v2.9h-.5z" fill="#800000"/>
<g fill="none" stroke="#800000" stroke-width=".19">
<path d="M99.4 67.2l1.7 1.7M99.4 65l1.7 1.7M99.4 74l1.7 1.7M99.4 76.3l1.7 1.7M99.4 78.5l1.7 1.7M101.1 67.2l-1.7 1.7M101.1 65l-1.7 1.7M101.1 74l-1.7 1.7M101.1 76.3l-1.7 1.7M101.1 78.5l-1.7 1.7M103.1 117.6h.5v5h-.5zM103.1 117.5h.5v2.9h-.5z"/>
<path d="M103.1 117.5h.1M104.8 117.8h2.3M106.2 117l1.7 1.7M106.2 119.3l1.7 1.6M107.9 117l-1.7 1.7M107.9 119.3l-1.7 1.6M104.8 120.1h2.3M104.8 122.4h2.3M106.2 121.5l1.7 1.7M107.9 121.5l-1.7 1.7M25.7 158.5h4.5M70.9 158.5h4.5"/>
<path d="M93.5 158.5v2.3M25.7 160.8h4.5M25.7 163h4.5M25.7 165.3h4.5M70.9 160.8h4.5M70.9 163h4.5M70.9 165.3h4.5M70.9 169.8h4.5M70.9 167.6h4.5M79.9 172.1v2.2"/>
</g>
<path d="M21.1 156.3h5.7v11.3h-5.7zM67.5 156.3h4.5v15.8h-4.5z" fill="none" stroke="#800000" stroke-width=".38"/>
<path d="M24.5 158.5h1.2M69.7 158.5h1.2M24.5 163h1.2M24.5 160.8h1.2M24.5 165.3h1.2M69.7 163h1.2M69.7 160.8h1.2M69.7 165.3h1.2M69.7 167.6h1.2M69.7 169.8h1.2" fill="none" stroke="#800000" stroke-width=".55"/>
<path d="M78.2 174.3h3.4M92.3 160.2l1.2-1.7 1.1 1.7" fill="none" stroke="#800000" stroke-width=".23"/>
<path d="M40.6 36.9h.4v3.6h-.4z" fill="#800000"/>
<path d="M40.6 36.9h.4v3.6h-.4zM40.6 36.9h.1" fill="none" stroke="#800000" stroke-width=".19"/>
<path d="M39.7 36.9h.4v3.6h-.4z" fill="#800000"/>
<g fill="none" stroke="#800000" stroke-width=".19">
<path d="M37 38.7h2.7M39.7 36.9h.4v3.6h-.4zM39.7 36.9h.1M41 38.7h2.7M131.9 38.7h2.3M131.9 29.7h2.3M131.9 34.2h2.3M131.9 47.8h2.3M131.9 56.8h2.3M131.9 43.2h2.3M131.9 52.3h2.3M131.9 65.8h2.3"/>
<path d="M131.9 74.9h2.3M131.9 61.3h2.3M131.9 70.4h2.3M131.9 79.4h2.3M131.9 83.9h2.3M131.9 93h2.3M131.9 88.4h2.3M131.9 97.5h2.3M131.9 102h2.3M131.9 106.5h2.3M150 117.8h2.3M159.1 115.6v2.2"/>
<path d="M136.4 126.9h4.6M136.4 124.6h4.6M136.4 122.4h4.6M150 122.4h2.3M159.1 129.1v2.3"/>
</g>
<g fill="none" stroke="#800000" stroke-width=".23">
<path d="M131 28.8l1.8 1.8M131 37.8l1.8 1.8M131 33.3l1.8 1.8M132.8 28.8l-1.8 1.8M132.8 37.8l-1.8 1.8M132.8 33.3l-1.8 1.8M131 46.8l1.8 1.8M131 55.9l1.8 1.8M131 42.3l1.8 1.8M131 51.4l1.8 1.8M132.8 46.8l-1.8 1.8M132.8 55.9l-1.8 1.8"/>
<path d="M132.8 42.3l-1.8 1.8M132.8 51.4l-1.8 1.8M131 64.9l1.8 1.8M131 74l1.8 1.8M131 60.4l1.8 1.8M131 69.4l1.8 1.9M131 78.5l1.8 1.8M132.8 64.9l-1.8 1.8M132.8 74l-1.8 1.8M132.8 60.4l-1.8 1.8M132.8 69.4l-1.8 1.9M132.8 78.5l-1.8 1.8"/>
<path d="M131 83l1.8 1.8M131 92.1l1.8 1.8M131 87.5l1.8 1.8M131 96.6l1.8 1.8M132.8 83l-1.8 1.8M132.8 92.1l-1.8 1.8M132.8 87.5l-1.8 1.8M132.8 96.6l-1.8 1.8M147.7 90.7h13.6v13.6h-13.6zM131 101.1l1.8 1.8M131 105.6l1.8 1.8M132.8 101.1l-1.8 1.8"/>
<path d="M132.8 105.6l-1.8 1.8M151.4 116.9l1.8 1.8M153.2 116.9l-1.8 1.8M157.9 117.3l1.2-1.7 1.1 1.7M151.4 121.5l1.8 1.8M153.2 121.5l-1.8 1.8M157.3 131.4h3.5"/>
</g>
<path d="M131.9 120.1h5.7v9h-5.7z" fill="none" stroke="#800000" stroke-width=".38"/>
<path d="M135.3 122.4h1.1M135.3 124.6h1.1M135.3 126.9h1.1" fill="none" stroke="#800000" stroke-width=".55"/>
<path d="M41.5 72.6v2.3M43.7 74.9h-9v4.5M113.8 131.4v2.3" fill="none" stroke="#008000" stroke-width=".19"/>
<circle cx="41.5" cy="74.9" r=".45" fill="#008000"/>
<g fill="none" stroke="#008000" stroke-width=".19">
<path d="M34.7 72.6v2.3"/>
<circle cx="41.5" cy="74.9" r=".45"/>
</g>
<circle cx="34.7" cy="74.9" r=".45" fill="#008000"/>
<g fill="none" stroke="#008000" stroke-width=".19">
<path d="M46 50v2.3M52.8 83.9h4.5M52.8 86.2h4.5M57.3 81.7h-4.5v9M34.7 113.3h11.3M30.2 165.3h11.3v2.3"/>
<circle cx="34.7" cy="74.9" r=".45"/>
</g>
<circle cx="52.8" cy="83.9" r=".45" fill="#008000"/>
<circle cx="52.8" cy="83.9" r=".45" fill="none" stroke="#008000" stroke-width=".19"/>
<circle cx="52.8" cy="86.2" r=".45" fill="#008000"/>
<g fill="none" stroke="#008000" stroke-width=".19">
<path d="M98 122.4h-2.3v11.3M75.4 169.8h4.5v2.3M75.4 167.6h4.5v2.2"/>
<circle cx="52.8" cy="86.2" r=".45"/>
</g>
<circle cx="79.9" cy="169.8" r=".45" fill="#008000"/>
<g fill="none" stroke="#008000" stroke-width=".19">
<path d="M57.3 56.8h-4.5v2.3h4.5M57.3 54.5h-4.5v2.3M141 126.9h18.1v2.2"/>
<circle cx="79.9" cy="169.8" r=".45"/>
</g>
<circle cx="52.8" cy="56.8" r=".45" fill="#008000"/>
<g fill="none" stroke="#008000" stroke-width=".19">
<path d="M34.7 59.1h18.1"/>
<circle cx="52.8" cy="56.8" r=".45"/>
</g>
<circle cx="52.8" cy="59.1" r=".45" fill="#008000"/>
<g fill="none" stroke="#008000" stroke-width=".19">
<path d="M34.7 59.1v6.7M52.8 50v4.5"/>
<circle cx="52.8" cy="59.1" r=".45"/>
</g>
<circle cx="52.8" cy="54.5" r=".45" fill="#008000"/>
<g fill="none" stroke="#008000" stroke-width=".19">
<path d="M32.4 38.7h4.6M46 25.1v2.3M134.2 38.7h4.5M136.4 38.7v4.5h-2.2M100.3 50h2.2M100.3 70.4h2.2M100.3 86.2h2.2M100.3 83.9h2.2M100.3 81.7h2.2M34.7 115.6h2.3M34.7 117.8h2.3M41.5 106.5v4.5h-6.8"/>
<path d="M95.7 106.5v11.3h2.3M159.1 117.8v6.8h-18.1M34.7 120.1h2.3M34.7 122.4h2.3M41.5 156.3v2.2h-11.3M75.4 158.5h4.5M30.2 160.8h4.5M93.5 160.8v4.5h-18.1"/>
<circle cx="52.8" cy="54.5" r=".45"/>
</g>
<circle cx="136.4" cy="38.7" r=".45" fill="#008000"/>
<g fill="none" stroke="#008000" stroke-width=".19">
<path d="M134.2 29.7h4.5M136.4 29.7v4.5h-2.2M100.3 47.8h2.2"/>
<circle cx="136.4" cy="38.7" r=".45"/>
</g>
<circle cx="136.4" cy="29.7" r=".45" fill="#008000"/>
<g fill="none" stroke="#008000" stroke-width=".19">
<path d="M100.3 38.7h2.2M134.2 83.9h4.5M136.4 83.9v4.5h-2.2M113.8 106.5v4.5"/>
<circle cx="136.4" cy="29.7" r=".45"/>
</g>
<circle cx="136.4" cy="83.9" r=".45" fill="#008000"/>
<g fill="none" stroke="#008000" stroke-width=".19">
<path d="M43.7 38.7h2.3M46 36.4v4.6M100.3 45.5h2.2M50.5 77.1h6.8M50.5 72.6h6.8M57.3 63.6h-15.8v2.2M100.3 72.6h2.2M82.2 120.1h2.2M93.5 120.1h4.5M113.8 120.1v4.5M30.2 163h4.5"/>
<circle cx="136.4" cy="83.9" r=".45"/>
</g>
<circle cx="46" cy="38.7" r=".45" fill="#008000"/>
<g fill="none" stroke="#008000" stroke-width=".19">
<path d="M46 38.7h11.3M100.3 59.1h2.2M100.3 56.8h2.2M134.2 47.8h4.5M136.4 47.8v4.5h-2.2M75.4 160.8h4.5M75.4 163h4.5"/>
<circle cx="46" cy="38.7" r=".45"/>
</g>
<circle cx="136.4" cy="47.8" r=".45" fill="#008000"/>
<g fill="none" stroke="#008000" stroke-width=".19">
<path d="M100.3 52.3h2.2M134.2 56.8h4.5M136.4 56.8v4.5h-2.2"/>
<circle cx="136.4" cy="47.8" r=".45"/>
</g>
<circle cx="136.4" cy="56.8" r=".45" fill="#008000"/>
<g fill="none" stroke="#008000" stroke-width=".19">
<path d="M100.3 54.5h2.2M134.2 65.8h4.5M136.4 65.8v4.6h-2.2"/>
<circle cx="136.4" cy="56.8" r=".45"/>
</g>
<circle cx="136.4" cy="65.8" r=".45" fill="#008000"/>
<g fill="none" stroke="#008000" stroke-width=".19">
<path d="M100.3 61.3h2.2M134.2 74.9h4.5M136.4 74.9v4.5h-2.2"/>
<circle cx="136.4" cy="65.8" r=".45"/>
</g>
<circle cx="136.4" cy="74.9" r=".45" fill="#008000"/>
<g fill="none" stroke="#008000" stroke-width=".19">
<path d="M100.3 63.6h2.2M134.2 93h4.5M136.4 93v4.5h-2.2"/>
<circle cx="136.4" cy="74.9" r=".45"/>
</g>
<circle cx="136.4" cy="93" r=".45" fill="#008000"/>
<g fill="none" stroke="#008000" stroke-width=".19">
<path d="M100.3 41h2.2M134.2 102h4.5M136.4 102v4.5h-2.2"/>
<circle cx="136.4" cy="93" r=".45"/>
</g>
<circle cx="136.4" cy="102" r=".45" fill="#008000"/>
<g fill="none" stroke="#008000" stroke-width=".19">
<path d="M100.3 43.2h2.2M150 117.8h-4.5v4.6M141 122.4h9"/>
<circle cx="136.4" cy="102" r=".45"/>
</g>
<circle cx="145.5" cy="122.4" r=".45" fill="#008000"/>
<g fill="none" stroke="#008000" stroke-width=".19">
<path d="M145.5 113.3v4.5"/>
<circle cx="145.5" cy="122.4" r=".45"/>
</g>
<circle cx="145.5" cy="117.8" r=".45" fill="#008000"/>
<g fill="none" stroke="#008000" stroke-width=".19">
<path d="M145.5 113.3h4.5"/>
<circle cx="145.5" cy="117.8" r=".45"/>
</g>
<g font-size="3.3" fill="#800000">
<text x="28.8" y="16.3">1</text>
<text x="63.9" y="16.3">2</text>
<text x="99.1" y="16.3">3</text>
<text x="134.3" y="16.3">4</text>
<text x="169.4" y="16.3">5</text>
<text x="204.6" y="16.3">6</text>
<text x="239.7" y="16.3">7</text>
<text x="274.9" y="16.3">8</text>
<text x="9.4" y="36.5">A</text>
<text x="294.1" y="36.5">A</text>
<text x="9.4" y="73.4">B</text>
<text x="294.1" y="73.4">B</text>
<text x="9.4" y="110.3">C</text>
<text x="294.1" y="110.3">C</text>
<text x="9.3" y="147.3">D</text>
<text x="293.9" y="147.3">D</text>
<text x="9.5" y="184.2">E</text>
<text x="294.1" y="184.2">E</text>
<text x="28.8" y="204.3">1</text>
<text x="63.9" y="204.3">2</text>
<text x="99.1" y="204.3">3</text>
<text x="134.3" y="204.3">4</text>
<text x="169.4" y="204.3">5</text>
<text x="204.6" y="204.3">6</text>
<text x="239.7" y="204.3">7</text>
<text x="274.9" y="204.3">8</text>
</g>
<g font-size="2.2" fill="#505050">
<text x="20" y="25.7">ATmega328</text>
<text x="43.7" y="25.1" transform="rotate(-90 43.7 25.1)">VCC</text>
<text x="129.7" y="25.1">Prototype Area</text>
<text x="44.7" y="35.3" transform="rotate(-90 44.7 35.3)">R5</text>
<text x="48.9" y="35.3" transform="rotate(-90 48.9 35.3)">10k</text>
<text x="61.8" y="35.8">U2</text>
<text x="130.9" y="32.9">PAD1</text>
<text x="38.9" y="37.3" transform="rotate(-90 38.9 37.3)">C1</text>
<text x="43.4" y="37.3" transform="rotate(-90 43.4 37.3)">100n</text>
<text x="130.9" y="41.9">PAD2</text>
<text x="130.9" y="37.4">PAD10</text>
<text x="43.7" y="47.8" transform="rotate(-90 43.7 47.8)">S1</text>
<text x="48.3" y="47.8" transform="rotate(-90 48.3 47.8)">Reset</text>
<text x="130.9" y="46.5">PAD11</text>
<text x="50.5" y="50" transform="rotate(-90 50.5 50)">VCC</text>
<text x="130.9" y="51">PAD3</text>
<text x="43.7" y="56.8">GND</text>
<text x="130.9" y="55.5">PAD12</text>
<text x="130.9" y="60">PAD4</text>
<text x="130.9" y="64.6">PAD13</text>
<text x="36" y="67.8">C9</text>
<text x="42.8" y="67.8">C10</text>
<text x="130.9" y="69.1">PAD5</text>
<text x="36" y="72.3">100n</text>
<text x="42.8" y="72.3">100n</text>
<text x="130.9" y="73.6">PAD14</text>
<text x="32.4" y="83.9">GND</text>
<text x="45.3" y="82.8" transform="rotate(-90 45.3 82.8)">8MHZ</text>
<text x="53" y="79.6" transform="rotate(-90 53 79.6)">Y1</text>
<text x="130.9" y="78.1">PAD6</text>
<text x="130.9" y="82.6">PAD15</text>
<text x="130.9" y="87.2">PAD7</text>
<text x="50.5" y="95.2">GND</text>
<text x="61.8" y="90.7">ATMEGA328P_TQFP</text>
<text x="130.9" y="91.7">PAD16</text>
<text x="130.9" y="96.2">PAD8</text>
<text x="130.9" y="100.7">PAD17</text>
<text x="20" y="102.8">Programming Connector</text>
<text x="22.5" y="107.9">ARDUINO_ISP</text>
<text x="39.2" y="106.5" transform="rotate(-90 39.2 106.5)">VCC</text>
<text x="59.6" y="102.6">Debug Mode</text>
<text x="93.5" y="106.5" transform="rotate(-90 93.5 106.5)">VCC</text>
<text x="130.9" y="105.2">PAD9</text>
<text x="130.9" y="109.8">PAD18</text>
<text x="43.7" y="117.8">GND</text>
<text x="88.8" y="118.7">10k</text>
<text x="100.3" y="116.4">S3</text>
<text x="112.5" y="119" transform="rotate(-90 112.5 119)">R8</text>
<text x="116.8" y="119" transform="rotate(-90 116.8 119)">330</text>
<text x="131.9" y="119.4">U$2</text>
<text x="146.8" y="116.2">PAD20</text>
<text x="156.8" y="117.8" transform="rotate(-90 156.8 117.8)">VCC</text>
<text x="67.6" y="120.9">DBG_ENABLE</text>
<text x="89.8" y="123">R6</text>
<text x="100.3" y="125.5">JS202011SCQN</text>
<text x="146.8" y="120.7">PAD19</text>
<text x="22.3" y="127.3">J4</text>
<text x="117" y="130.9" transform="rotate(-90 117 130.9)">LED1</text>
<text x="118.9" y="130.9" transform="rotate(-90 118.9 130.9)">Red</text>
<text x="131.9" y="131.4">M03_SMD_90</text>
<text x="156.8" y="133.7">GND</text>
<text x="93.5" y="138.2">GND</text>
<text x="111.6" y="138.2">GND</text>
<text x="20" y="148">Communication Module Connector</text>
<text x="61.1" y="147.7">FTDI Pogopin Connector</text>
<text x="21.1" y="155.6">M04_SMD_90</text>
<text x="67.5" y="155.6">SV1</text>
<text x="39.2" y="156.3" transform="rotate(-90 39.2 156.3)">VCC</text>
<text x="91.2" y="160.8" transform="rotate(-90 91.2 160.8)">VCC</text>
<text x="21.1" y="169.8">J1</text>
<text x="39.2" y="172.1">GND</text>
<text x="77.7" y="176.6">GND</text>
</g>
<g font-size="1.9" fill="#505050">
<text x="57.7" y="38.4">29</text>
<text x="63.9" y="39.4">PC6(/RESET)</text>
<text x="84.4" y="41.6">PC1(ADC1)</text>
<text x="84.4" y="39.4">PC0(ADC0)</text>
<text x="97.8" y="40.6">24</text>
<text x="97.8" y="38.4">23</text>
<text x="84.4" y="46.2">PC3(ADC3)</text>
<text x="84.4" y="43.9">PC2(ADC2)</text>
<text x="97.8" y="47.4">27</text>
<text x="97.8" y="45.2">26</text>
<text x="97.8" y="42.9">25</text>
<text x="80.2" y="48.4">PC4(ADC4/SDA)</text>
<text x="80.5" y="50.7">PC5(ADC5/SCL)</text>
<text x="89" y="52.9">ADC6</text>
<text x="97.8" y="51.9">19</text>
<text x="97.8" y="49.7">28</text>
<text x="57.7" y="54.2">18</text>
<text x="58.7" y="56.5">4</text>
<text x="58.7" y="58.7">6</text>
<text x="63.9" y="57.5">VCC</text>
<text x="63.9" y="59.7">VCC</text>
<text x="63.9" y="55.2">AVCC</text>
<text x="85.3" y="57.5">PD0(RXD)</text>
<text x="85.3" y="59.7">PD1(TXD)</text>
<text x="89" y="55.2">ADC7</text>
<text x="97.8" y="58.7">31</text>
<text x="97.8" y="56.5">30</text>
<text x="97.8" y="54.2">22</text>
<text x="57.7" y="63.2">20</text>
<text x="63.9" y="64.2">AREF</text>
<text x="84.7" y="64.2">PD3(INT1)</text>
<text x="84.7" y="62">PD2(INT0)</text>
<text x="97.8" y="65.5">2</text>
<text x="97.8" y="63.2">1</text>
<text x="97.8" y="61">32</text>
<text x="82.6" y="66.5">PD4(XCK/T0)</text>
<text x="84.7" y="71">PD6(AIN0)</text>
<text x="86.7" y="68.8">PD5(T1)</text>
<text x="97.8" y="70">10</text>
<text x="97.8" y="67.8">9</text>
<text x="58.7" y="76.8">8</text>
<text x="58.7" y="72.3">7</text>
<text x="63.9" y="77.8">PB7(XTAL2/TOSC2)</text>
<text x="63.9" y="73.3">PB6(XTAL1/TOSC1)</text>
<text x="84.3" y="77.8">PB1(OC1A)</text>
<text x="84.7" y="73.3">PD7(AIN1)</text>
<text x="86.1" y="75.5">PB0(ICP)</text>
<text x="97.8" y="76.8">13</text>
<text x="97.8" y="74.6">12</text>
<text x="97.8" y="72.3">11</text>
<text x="57.7" y="81.3">21</text>
<text x="58.7" y="83.6">3</text>
<text x="63.9" y="82.3">AGND</text>
<text x="80.2" y="82.3">PB3(MOSI/OC2)</text>
<text x="81.5" y="80.1">PB2(SS/OC1B)</text>
<text x="97.8" y="83.6">16</text>
<text x="97.8" y="81.3">15</text>
<text x="97.8" y="79.1">14</text>
<text x="58.7" y="85.9">5</text>
<text x="63.9" y="84.6">GND</text>
<text x="63.9" y="86.9">GND</text>
<text x="84.4" y="84.6">PB4(MISO)</text>
<text x="85.7" y="86.9">PB5(SCK)</text>
<text x="97.8" y="85.9">17</text>
<text x="24.3" y="114">GND</text>
<text x="24.7" y="111.7">VCC</text>
<text x="23.5" y="118.5">MOSI</text>
<text x="24.7" y="116.2">RST</text>
<text x="98.9" y="117.5">1</text>
<text x="98.9" y="119.8">2</text>
<text x="105.1" y="117.5">4</text>
<text x="105.1" y="119.8">5</text>
<text x="23.5" y="123">MISO</text>
<text x="24.8" y="120.8">SCK</text>
<text x="98.9" y="122">3</text>
<text x="105.1" y="122">6</text>
<text x="138.5" y="124.3">2</text>
<text x="138.5" y="122">3</text>
<text x="138.5" y="126.6">1</text>
<text x="27.7" y="158.2">1</text>
<text x="27.7" y="160.5">2</text>
<text x="73" y="160.5">5</text>
<text x="73" y="158.2">6</text>
<text x="27.7" y="162.7">3</text>
<text x="27.7" y="165">4</text>
<text x="73" y="167.3">2</text>
<text x="73" y="165">3</text>
<text x="73" y="162.7">4</text>
<text x="73" y="169.5">1</text>
</g>
<g font-size="1.6" fill="#505050">
<text x="139.8" y="30.2">SDA</text>
<text x="26.7" y="39.3">RESET</text>
<text x="103.6" y="39.3">L1</text>
<text x="103.6" y="41.5">PC1</text>
<text x="139.8" y="39.3">SCL</text>
<text x="103.6" y="46.1">DBG_ENABLE</text>
<text x="103.6" y="43.8">PC2</text>
<text x="103.6" y="50.6">SCL</text>
<text x="103.6" y="48.3">SDA</text>
<text x="103.6" y="52.8">ADC6</text>
<text x="139.8" y="48.3">ADC6</text>
<text x="103.6" y="59.6">FTDI_TXO</text>
<text x="103.6" y="57.4">FTDI_RXI</text>
<text x="103.6" y="55.1">ADC7</text>
<text x="139.8" y="57.3">ADC7</text>
<text x="103.6" y="61.9">INT0</text>
<text x="103.6" y="64.1">INT1</text>
<text x="103.6" y="70.9">MCU_TXO</text>
<text x="139.8" y="66.4">INT0</text>
<text x="103.6" y="73.2">MCU_RXI</text>
<text x="139.8" y="75.4">INT1</text>
<text x="103.6" y="82.2">MOSI</text>
<text x="103.6" y="86.7">SCK</text>
<text x="103.6" y="84.5">MISO</text>
<text x="139.8" y="84.5">L1</text>
<text x="139.8" y="93.5">PC1</text>
<text x="114.4" y="105.4" transform="rotate(-90 114.4 105.4)">L1</text>
<text x="139.8" y="102.6">PC2</text>
<text x="151.1" y="113.9">+5V</text>
<text x="38.1" y="116.1">RESET</text>
<text x="38.1" y="118.4">MOSI</text>
<text x="38.1" y="120.6">SCK</text>
<text x="38.1" y="122.9">MISO</text>
<text x="35.8" y="161.4">MCU_TXO</text>
<text x="81" y="159.1">RESET</text>
<text x="81" y="161.4">FTDI_TXO</text>
<text x="35.8" y="163.6">MCU_RXI</text>
<text x="81" y="163.6">FTDI_RXI</text>
</g>
<g font-size="1.6" fill="#800000">
<text x="150" y="98.6">10x8</text>
<text x="150" y="100.3">PROTOTYPE</text>
<text x="150" y="102">AREA</text>
</g>
</svg>
